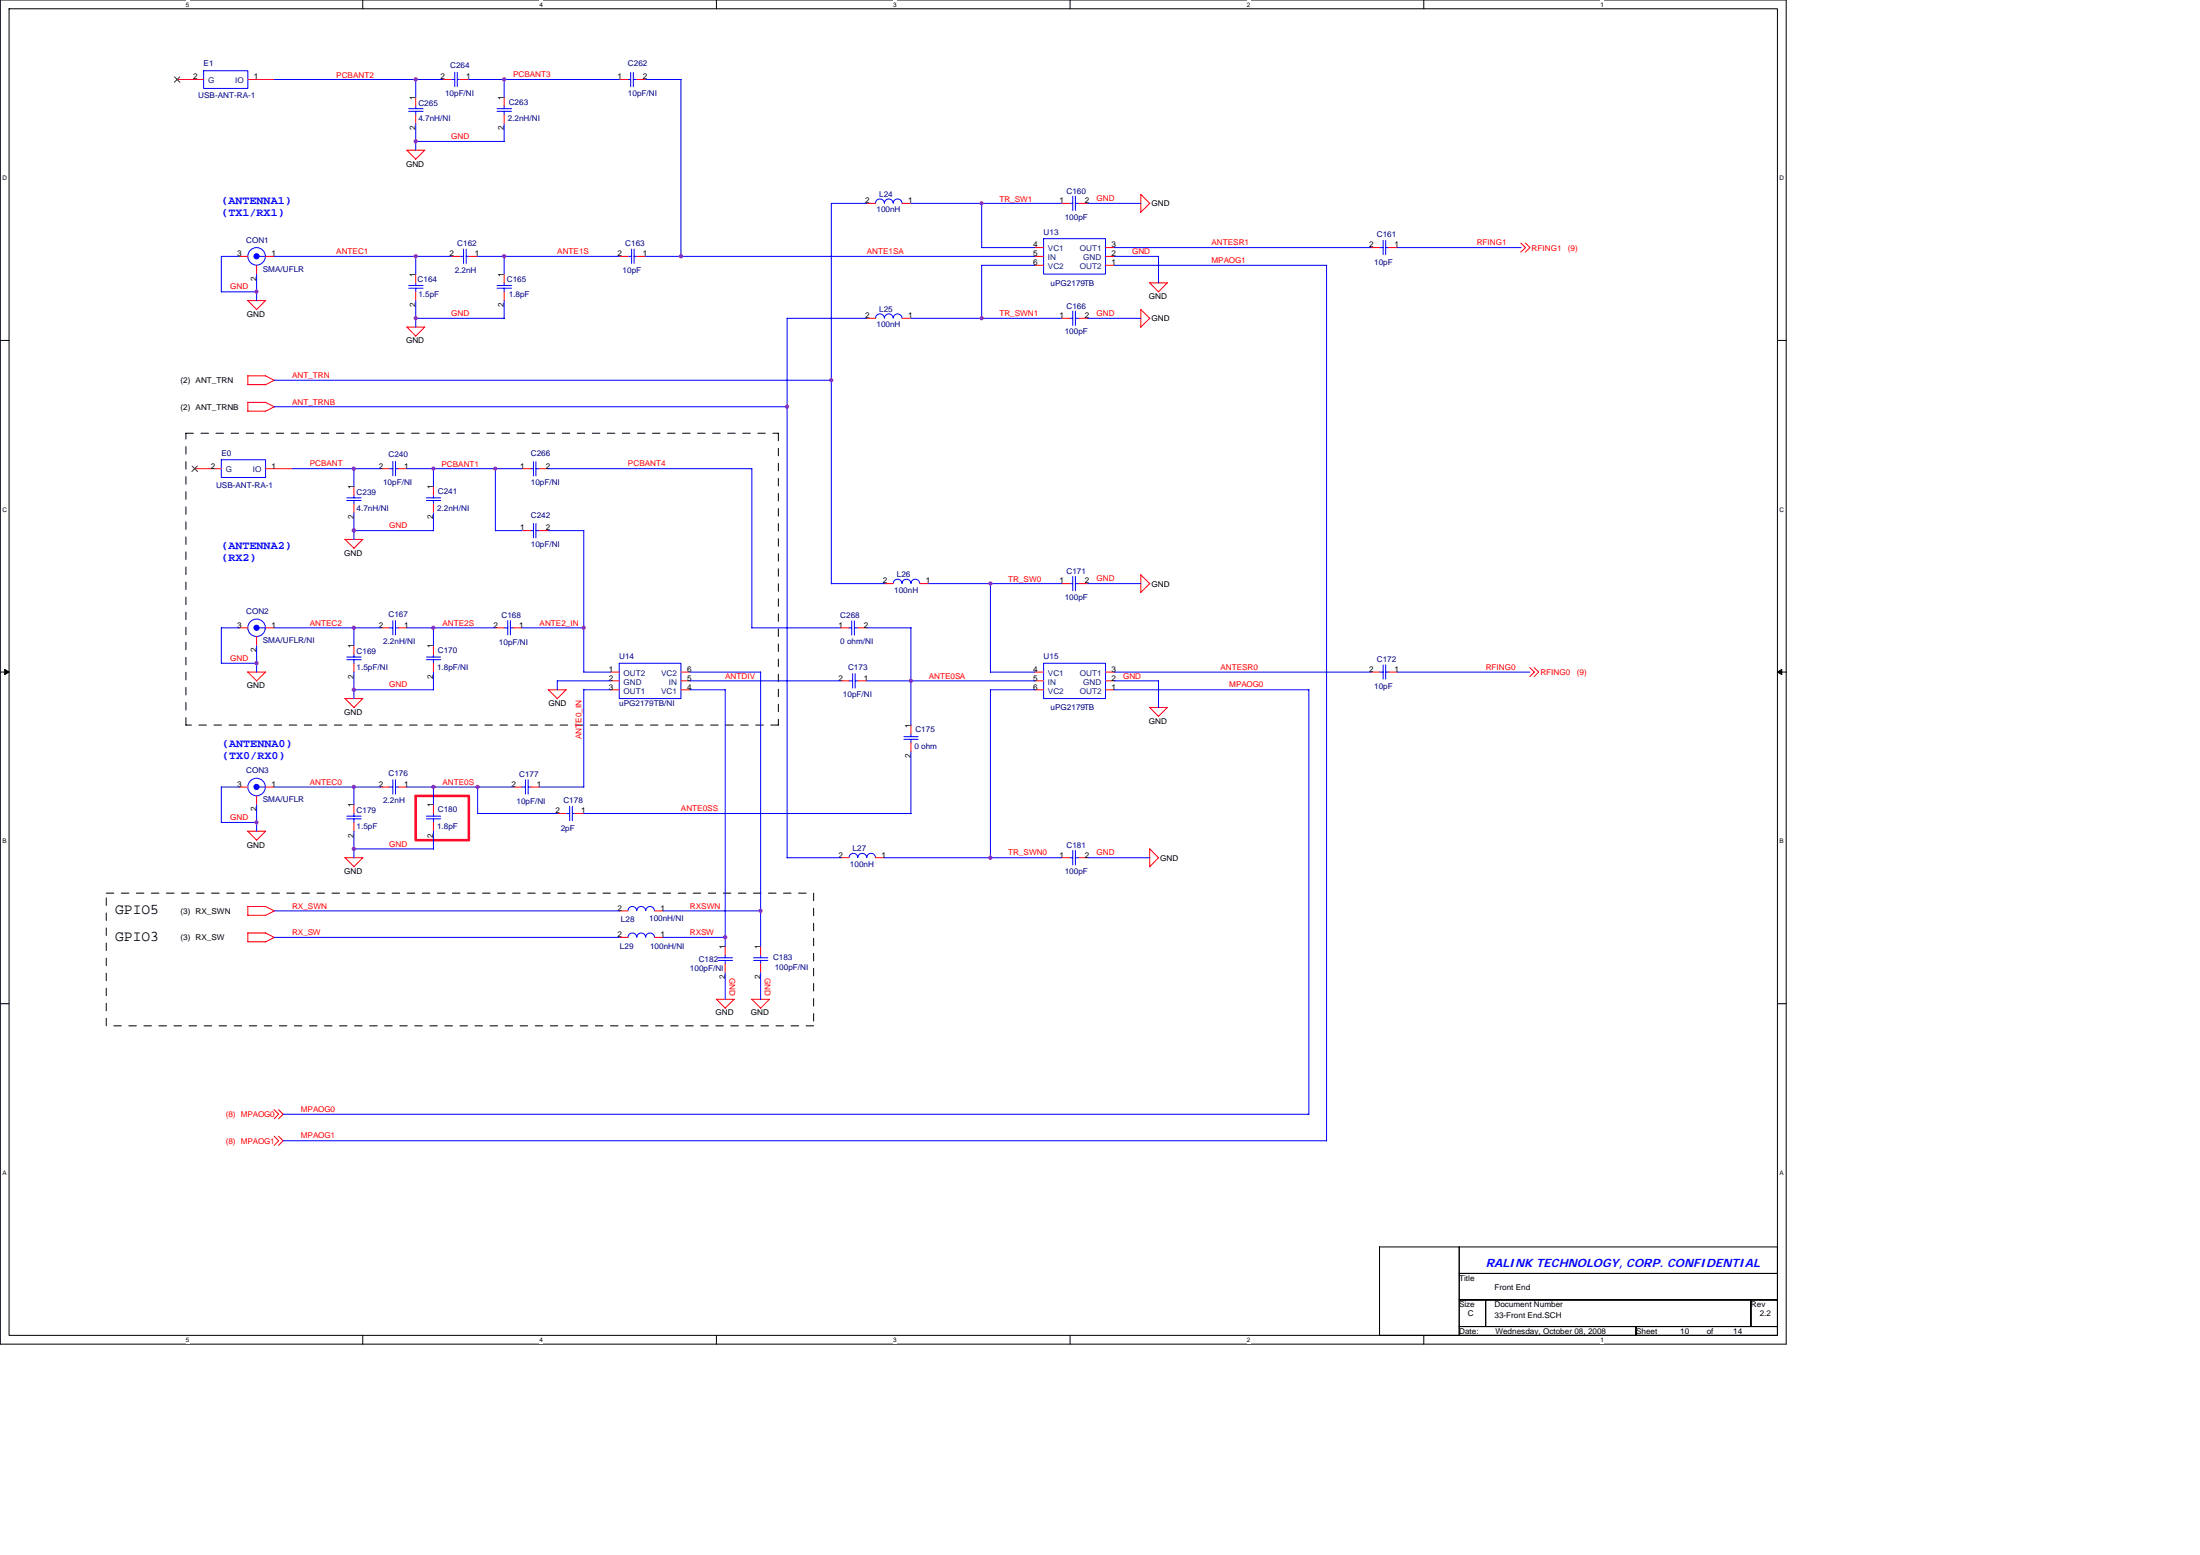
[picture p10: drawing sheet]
<svg xmlns="http://www.w3.org/2000/svg" width="297mm" height="210mm" viewBox="0 0 297 210" stroke-linecap="round" stroke-linejoin="round" font-family="sans-serif">
<path d="M0 0h241.2v181.4h-241.2zM1.2 1.2h238.8v179.1h-238.8z" fill="none" stroke="#000" stroke-width=".14"/>
<g fill="#fff">
<path d="M25.1 .1h.5v1h-.5z"/>
<path d="M25.1 180.4h.5v.9h-.5z"/>
</g>
<path d="M49 0v1.2M49 180.3v1.1" fill="none" stroke="#000" stroke-width=".14"/>
<g fill="#fff">
<path d="M72.9 .1h.4v1h-.4z"/>
<path d="M72.9 180.4h.4v.9h-.4z"/>
</g>
<path d="M96.7 0v1.2M96.7 180.3v1.1" fill="none" stroke="#000" stroke-width=".14"/>
<g fill="#fff">
<path d="M120.6 .1h.5v1h-.5z"/>
<path d="M120.6 180.4h.5v.9h-.5z"/>
</g>
<path d="M144.5 0v1.2M144.5 180.3v1.1" fill="none" stroke="#000" stroke-width=".14"/>
<g fill="#fff">
<path d="M168.4 .1h.4v1h-.4z"/>
<path d="M168.4 180.4h.4v.9h-.4z"/>
</g>
<path d="M192.2 0v1.2M192.2 180.3v1.1" fill="none" stroke="#000" stroke-width=".14"/>
<g fill="#fff">
<path d="M216.1 .1h.5v1h-.5z"/>
<path d="M216.1 180.4h.5v.9h-.5z"/>
<path d="M.3 23.6h.6v.9h-.6z"/>
<path d="M240.3 23.6h.6v.9h-.6z"/>
<path d="M.3 68.3h.6v1h-.6z"/>
<path d="M240.3 68.3h.6v1h-.6z"/>
</g>
<path d="M0 46h1.2M240 46h1.2" fill="none" stroke="#000" stroke-width=".14"/>
<g fill="#fff">
<path d="M.3 113.1h.6v.9h-.6z"/>
<path d="M240.3 113.1h.6v.9h-.6z"/>
</g>
<path d="M0 90.7h1.2M240 90.7h1.2" fill="none" stroke="#000" stroke-width=".14"/>
<path d="M.6 90.4l.6 .3-.6 .4zM240 90.7l.6-.3v.7z" fill="#000" stroke="#000" stroke-width=".14"/>
<g fill="#fff">
<path d="M.3 157.9h.6v.9h-.6z"/>
<path d="M240.3 157.9h.6v.9h-.6z"/>
</g>
<path d="M0 135.5h1.2M240 135.5h1.2M186.3 168.3h10.7v12h-10.7zM197 168.3h43v3.6h-43zM197 171.9h43v3.6h-43zM197 175.5h3.6v3.6h-3.6zM197 179.1h23.9v1.2h-23.9zM200.6 175.5h35.8v3.6h-35.8zM220.9 179.1h19.1v1.2h-19.1zM236.4 175.5h3.6v3.6h-3.6z" fill="none" stroke="#000" stroke-width=".14"/>
<path d="M25.1 58.5h80M105.1 58.5v39.4M25.1 97.9v-39.4M105.1 97.9h-80M14.3 120.6h95.6M14.3 138.5v-17.9M109.9 120.6v17.9M109.9 138.5h-95.6" fill="none" stroke="#000" stroke-width=".14" stroke-dasharray="1 1 1 1 1 1 1 1"/>
<path d="M56.1 107.4h7.2v6h-7.2z" fill="none" stroke="#f00" stroke-width=".34"/>
<g fill="none" stroke="#f00" stroke-width=".14">
<path d="M23.9 10.7h3.6M33.5 10.7h3.5M56.1 13.1v1.2M56.1 15.5v1.2M59.7 10.7h1.2M62.1 10.7h1.2M68.1 13.1v1.2M68.1 15.5v1.2M83.6 10.7h1.2M86 10.7h1.2M32.3 34.6h1.2M34.6 35.8v1.2"/>
<path d="M35.9 34.6h1.1M54.9 20.3l1.2 1.2M54.9 20.3h2.5l-1.3 1.2M56.1 37v1.2M56.1 39.4v1.2M60.9 34.6h1.2M63.3 34.6h1.2M68.1 37v1.2M68.1 39.4v1.2M83.6 34.6h1.2M86 34.6h1.2M117 27.5h1.2"/>
<path d="M121.8 27.5h1.2M139.7 33.4h1.2M139.7 34.6h1.2M139.7 35.8h1.2M143.3 27.5h1.2M145.7 27.5h1.2M149.3 33.4h1.1M149.3 34.6h1.1M149.3 35.8h1.1M154 26.2v2.4M154 26.2l1.3 1.3M155.2 38.2l1.2 1.2"/>
<path d="M155.2 38.2h2.4M155.2 27.5l-1.2 1.2M157.6 38.2l-1.2 1.2M185.1 33.4h1.2M187.4 33.4h1.3M205.3 32.8l.7 .6-.7 .6M205.9 32.8l.7 .6-.7 .6M33.4 40.6l1.2 1.2 1.3-1.2M33.5 40.6h2.4M33.5 50.7v1.2h2.4M33.5 54.3v1.2h2.4M33.5 50.7h2.4"/>
<path d="M33.5 54.3h2.4M35.9 50.7l1.2 .7M35.9 54.3l1.2 .6M37 51.3l-1.2 .6M37 54.9l-1.2 .6M54.9 44.1l1.2 1.3M54.9 44.2h2.5l-1.3 1.2M117 43h1.2M121.8 43h1.2M143.3 43h1.2M145.7 43h1.2M154 41.8v2.4"/>
<path d="M154 41.8l1.3 1.2M155.2 43l-1.2 1.2M26.3 63.3h3.6M35.9 63.3h3.5M46.6 72.8l1.2 1.2M46.6 72.8h2.4M47.8 65.7v1.1M47.8 68v1.2M49 72.8l-1.2 1.2M51.4 63.3h1.2M53.8 63.3h1.1M58.5 65.7v1.1"/>
<path d="M58.5 68v1.2M70.5 71.6h1.2M70.5 63.3h1.2M72.9 71.6h1.1M72.9 63.3h1.1M119.4 78.8h1.2M124.2 78.8h1.2M143.3 78.8h1.2M145.7 78.8h1.2M154 77.6v2.4M154 77.6l1.3 1.2M155.2 78.8l-1.2 1.2"/>
<path d="M32.3 84.8h1.2M33.4 90.7l1.2 1.2 1.3-1.2M33.5 90.7h2.4M34.6 85.9v1.2M35.9 84.8h1.1M46.6 94.3l1.2 1.2M46.6 94.3h2.4M47.8 87.1v1.2M47.8 89.5v1.2M49 94.3l-1.2 1.2M51.4 84.8h1.2M53.8 84.8h1.1"/>
<path d="M58.5 87.1v1.2M58.5 89.5v1.2M66.9 84.8h1.2M69.3 84.8h1.2M74 93.1l1.2 1.2 1.2-1.2M74 93.1h2.5M82.4 90.7h1.2M82.4 93.1h1.2M82.4 91.9h1.2M91.9 90.7h1.3M91.9 93.1h1.3M91.9 91.9h1.3"/>
<path d="M113.5 84.8h1.1M113.5 91.9h1.1M115.8 84.8h1.2M115.8 91.9h1.2M123 97.9v1.2M139.7 90.7h1.2M139.7 93.1h1.2M139.7 91.9h1.2M149.3 90.7h1.1M149.3 93.1h1.1M149.3 91.9h1.1M155.2 95.5l1.2 1.2"/>
<path d="M155.2 95.5h2.4M157.6 95.5l-1.2 1.2M185.1 90.7h1.2M187.4 90.7h1.3M206.5 90.1l.7 .6-.7 .6M207.1 90.1l.6 .6-.6 .6M32.3 106.2h1.2M34.6 107.4v1.2M35.9 112.2l-1.3 1.2M35.9 106.2h1.1M35.9 112.2h-2.4l1.1 1.2M46.6 115.8l1.2 1.2"/>
<path d="M46.6 115.8h2.4M47.8 108.6v1.2M47.8 111v1.2M49 115.8l-1.2 1.2M51.4 106.2h1.2M53.8 106.2h1.1M58.5 108.6v1.2M58.5 111v1.2M69.3 106.2h1.2M71.7 106.2h1.2M75.2 109.8h1.2M77.6 109.8h1.2"/>
<path d="M113.5 115.8h1.1M118.2 115.8h1.2M123 100.3v1.2M143.3 115.8h1.2M145.7 115.8h1.2M155.2 114.6v2.4M155.2 114.6l1.2 1.2M156.4 115.8l-1.2 1.2M33.5 125.9h2.4M33.5 125.9l-.1 1.2h2.5M35.9 125.9l1.2 .7M35.9 122.4l1.2 .6"/>
<path d="M35.9 122.4l-2.4-.1v1.2h2.4M37 126.5l-1.2 .6M37 123l-1.2 .6M83.6 123h1.2M83.6 126.5h1.2M88.4 123h1.2M88.4 126.5h1.2M96.7 134.9l1.2 1.2M96.7 134.9h2.4l-1.2 1.2M97.9 127.7v1.2M97.9 130.1v1.2M102.7 136.1l-1.2-1.2h2.4l-1.2 1.2"/>
<path d="M102.7 127.7v1.2M102.7 130.1v1.2M37 149.8l.6 .6-.6 .6M37 153.4l.6 .6-.6 .6M37.6 149.8l.6 .6-.6 .6M37.6 153.4l.6 .6-.6 .6"/>
</g>
<g fill="#00f" stroke="#00f" stroke-width=".14">
<circle cx="34.6" cy="84.7" r=".35"/>
<circle cx="34.6" cy="106.2" r=".35"/>
<circle cx="34.6" cy="34.6" r=".35"/>
</g>
<g fill="none" stroke="#00f" stroke-width=".14">
<path d="M27.5 9.5h6v2.4h-6zM37 10.7h22.8M55.2 14.7h1.9M55.2 15h1.9M56.1 10.7v2.4M56.1 14.3v.4M56.1 15v.5M56.1 16.7v3.6M60.9 10.7h.5M61.4 9.8v1.9M61.7 9.8v1.9M61.7 10.7h.4"/>
<path d="M63.3 10.7h20.3M67.1 14.7h2M67.1 15h2M68.1 10.7v2.4M68.1 14.3v.4M68.1 15v.5M68.1 16.7v2.4h-12M84.8 10.7h.4M85.2 9.8v1.9M85.5 10.7h.5M85.5 9.8v1.9M87.2 10.7h4.8"/>
<path d="M91.9 10.7v23.9M29.9 39.4h4.8M32.3 34.6h-2.4v4.8M34.6 37v3.6M35 34.6h.9M37 34.6h23.9M55.2 38.5h1.9M55.2 38.9h1.9M56.1 34.6v2.4M56.1 38.2v.3M56.1 38.9v.5M62.1 34.6h.5"/>
<path d="M62.6 33.6v2M62.9 33.6v2M62.9 34.6h.4M64.5 34.6h19.1M67.1 38.5h2M67.1 38.9h2M68.1 34.6v2.4M68.1 38.2v.3M68.1 38.9v.5M84.8 34.6h.5M85.3 33.6v2M85.6 34.6h.4"/>
<path d="M85.6 33.6v2M87.2 34.6h52.5M117 27.5h-4.8v51.3M118.2 27.4a.6 .6 0 0 1 .6-.5 .6 .6 0 0 1 .6 .5 .59 .59 0 0 1 .6-.5 .59 .59 0 0 1 .6 .5 .59 .59 0 0 1 .6-.5 .59 .59 0 0 1 .6 .5M123 27.5h20.3M132.5 33.4h7.2M132.5 27.5v5.9M139.7 35.8h-7.2v7.2M140.9 32.2h8.4v4.8h-8.4zM144.5 27.5h.3M144.8 26.5v1.9M145.2 26.5v1.9"/>
<path d="M145.2 27.5h.5M146.9 27.5h7.1M150.4 33.4h34.7M150.4 34.6h6M150.4 35.8h28.7M156.4 34.6v3.6M179.1 35.8v118.2M186.2 33.4h.5M186.7 32.4v2M187.1 32.4v2M187.1 33.4h.4M188.7 33.4h16.7"/>
<path d="M37 54.9h69.3M37 51.3h75.3M56.1 40.6v3.6M56.1 43h12M68.1 40.6v2.4M117 43h-10.7v72.8M118.2 42.9a.6 .6 0 0 1 .6-.5 .6 .6 0 0 1 .6 .5 .59 .59 0 0 1 .6-.5 .59 .59 0 0 1 .6 .5 .59 .59 0 0 1 .6-.5 .59 .59 0 0 1 .6 .5M123 43h20.3M144.5 43h.3M144.8 42v1.9M145.2 42v1.9M145.2 43h.5"/>
<path d="M146.9 43h7.1M29.9 62.1h6v2.4h-6zM39.4 63.3h12M46.8 67.2h2M46.8 67.6h2M47.8 71.6h10.7M47.8 63.3v2.4M47.8 66.8v.4M47.8 67.6v.5M47.8 69.2v3.6M52.5 63.3h.5M53 62.3v1.9"/>
<path d="M53.4 62.3v1.9M53.4 63.3h.4M54.9 63.3h15.6M57.6 67.2h1.9M57.6 67.6h1.9M58.5 63.3v2.4M58.5 66.8v.4M58.5 67.6v.5M58.5 69.2v2.4M66.9 71.6h3.6M66.9 63.3v8.3M71.6 71.6h.4"/>
<path d="M71.6 63.3h.4M72 62.3v1.9M72 70.7v1.9M72.4 71.6h.5M72.4 62.3v1.9M72.4 70.7v1.9M72.4 63.3h.5M74 71.6h4.8M74 63.3h27.5M78.8 71.6v19.1h3.6M101.5 63.3v21.5h12M112.2 78.8h7.2"/>
<path d="M120.6 78.8a.59 .59 0 0 1 .6-.6 .59 .59 0 0 1 .6 .6 .6 .6 0 0 1 .6-.6 .6 .6 0 0 1 .6 .6 .59 .59 0 0 1 .6-.6 .59 .59 0 0 1 .6 .6M125.4 78.8h17.9M133.7 78.8v11.9h6M144.5 78.8h.3M144.8 77.8v1.9M145.2 78.8h.5M145.2 77.8v1.9M146.9 78.8h7.1M32.3 84.8h-2.4v4.8l4.8-.1M34.6 87.1v3.6M35 84.8h.9M37 84.8h14.4"/>
<path d="M46.8 88.7h2M46.8 89h2M47.8 84.8v2.4M47.8 88.3v.4M47.8 89v.6M47.8 90.7v3.6M52.5 84.8h.5M53 83.8v1.9M53.4 84.8h.4M53.4 83.8v1.9M54.9 84.8h12M57.6 88.7h1.9"/>
<path d="M57.6 89h1.9M58.5 84.8v2.4M58.5 88.3v.4M58.5 89v.6M58.5 90.7v2.4h-10.7M68 84.8h.6M68.6 83.8v1.9M68.9 84.8h.4M68.9 83.8v1.9M70.5 84.8h8.3M78.8 93.1h3.6M78.8 93.1v13.1"/>
<path d="M82.4 91.9h-7.2v1.2M83.6 89.5h8.3v4.8h-8.3zM93.2 93.1h4.7v34.6M93.2 91.9h20.3M93.2 90.7h9.5M102.7 90.7v37M114.6 84.8h.4M114.6 91.9h.5M115 83.8v1.9M115.1 90.9v2M115.4 84.8h.4M115.4 83.8v1.9"/>
<path d="M115.5 90.9v2M115.5 91.9h.3M117 84.8h6v13.1M117 91.9h22.7M122 99.4h2M122 99.8h2M123 99.1v.3M123 99.8v.5M139.7 93.1h-6v22.7M140.9 89.5h8.4v4.8h-8.4zM150.4 91.9h6M150.4 90.7h34.7"/>
<path d="M150.4 93.1h26.3M156.4 91.9v3.6M176.7 93.1v57.3M186.2 90.7h.5M186.7 89.7v2M187.1 89.7v2M187.1 90.7h.4M188.7 90.7h17.9M29.9 111h4.8M32.3 106.2h-2.4v4.8M34.6 108.6v3.6M35 106.2h.9"/>
<path d="M37 106.2h14.4M46.8 110.2h2M46.8 110.5h2M47.8 106.2v2.4M47.8 109.8v.4M47.8 110.5v.5M47.8 112.2v3.6M47.8 114.6h10.7M52.5 106.2h.5M53 105.3v1.9M53.4 106.2h.4M53.4 105.3v1.9"/>
<path d="M54.9 106.2h14.4M57.6 110.2h1.9M57.6 110.5h1.9M58.5 106.2v2.4M58.5 109.8v.4M58.5 110.5v.5M58.5 112.2v2.4M64.5 109.8h10.8M64.5 106.2v3.6M70.4 106.2h.5M70.9 105.3v1.9M71.3 105.3v1.9"/>
<path d="M71.3 106.2h.4M72.9 106.2h5.9M76.4 109.8h.5M76.9 108.8v2M77.3 108.8v2M77.3 109.8h.4M78.8 109.8h44.2M106.3 115.8h7.2M114.6 115.8a.59 .59 0 0 1 .6-.6 .59 .59 0 0 1 .6 .6 .6 .6 0 0 1 .6-.6 .6 .6 0 0 1 .6 .6 .59 .59 0 0 1 .6-.6 .59 .59 0 0 1 .6 .6M119.4 115.8h23.9M123 101.5v8.3M144.5 115.8h.3"/>
<path d="M144.8 114.8v2M145.2 114.8v2M145.2 115.8h.5M146.9 115.8h8.4M37 126.5h46.6M37 123h46.6M84.8 122.9a.59 .59 0 0 1 .6-.5 .59 .59 0 0 1 .6 .5 .6 .6 0 0 1 .6-.5 .6 .6 0 0 1 .6 .5 .59 .59 0 0 1 .6-.5 .59 .59 0 0 1 .6 .5M84.8 126.5a.59 .59 0 0 1 .6-.6 .59 .59 0 0 1 .6 .6 .6 .6 0 0 1 .6-.6 .6 .6 0 0 1 .6 .6 .59 .59 0 0 1 .6-.6 .59 .59 0 0 1 .6 .6M89.6 126.5h8.3M89.6 123h13.1M97 129.3h1.9M97 129.6h1.9"/>
<path d="M97.9 128.9v.4M97.9 129.6v.5M97.9 131.3v3.6M101.7 129.3h2M101.7 129.6h2M102.7 128.9v.4M102.7 129.6v.5M102.7 131.3v3.6M38.2 154h140.9M38.2 150.4h138.5"/>
<circle cx="34.6" cy="34.6" r="1.18"/>
<circle cx="34.7" cy="84.7" r="1.18"/>
<circle cx="34.6" cy="106.2" r="1.18"/>
</g>
<path d="M23.6 10.4l.7 .7M24.3 10.4l-.8 .7M25.9 62.9l.8 .7M26.6 62.9l-.7 .7" fill="none" stroke="#804000" stroke-width=".14"/>
<g fill="#f0f" stroke="#f0f" stroke-width=".14">
<path d="M133.6 78.6h.3l.1 .2-.1 .1-.2 .1-.1-.1z" fill-rule="evenodd"/>
<path d="M56 42.8h.3l.1 .1-.1 .2-.2 .1-.1-.1z" fill-rule="evenodd"/>
<path d="M56 34.4h.3l.1 .2-.1 .2h-.2h-.1z" fill-rule="evenodd"/>
<path d="M67.9 34.4h.3l.1 .2-.1 .2h-.1h-.2z" fill-rule="evenodd"/>
<path d="M34.5 89.3h.3l.1 .2-.1 .2h-.2h-.1z" fill-rule="evenodd"/>
<path d="M47.6 84.6h.3l.1 .1-.1 .2-.1 .1-.2-.1z" fill-rule="evenodd"/>
<path d="M47.6 106.1h.3l.1 .1-.1 .2h-.1h-.2z" fill-rule="evenodd"/>
<path d="M97.7 126.4h.4v.1v.2h-.2h-.2z" fill-rule="evenodd"/>
<path d="M122.8 91.7h.3l.1 .2-.1 .2h-.1h-.2z" fill-rule="evenodd"/>
<path d="M47.6 92.9h.3l.1 .2-.1 .2h-.1h-.2z" fill-rule="evenodd"/>
<path d="M47.6 114.4h.3l.1 .2-.1 .1-.1 .1-.2-.1z" fill-rule="evenodd"/>
<path d="M47.6 63.1h.3l.1 .1-.1 .2-.1 .1-.2-.1z" fill-rule="evenodd"/>
<path d="M56 18.9h.3l.1 .2-.1 .1-.2 .1-.1-.1z" fill-rule="evenodd"/>
<path d="M56 10.6h.3l.1 .1-.1 .2h-.2h-.1z" fill-rule="evenodd"/>
<path d="M67.9 10.6h.3l.1 .1-.1 .2h-.1h-.2z" fill-rule="evenodd"/>
<path d="M91.8 34.4h.3l.1 .2-.1 .2h-.2h-.1z" fill-rule="evenodd"/>
<circle cx="133.7" cy="115.8" r=".23"/>
<circle cx="132.5" cy="27.4" r=".22"/>
<circle cx="58.5" cy="84.7" r=".22"/>
<circle cx="58.5" cy="106.2" r=".22"/>
<circle cx="64.5" cy="106.2" r=".22"/>
<circle cx="102.7" cy="122.9" r=".22"/>
<circle cx="78.8" cy="84.7" r=".22"/>
<circle cx="47.8" cy="71.6" r=".23"/>
<circle cx="34.6" cy="111" r=".22"/>
<circle cx="34.6" cy="39.4" r=".22"/>
<circle cx="58.5" cy="63.3" r=".22"/>
<circle cx="66.9" cy="63.3" r=".22"/>
<circle cx="132.5" cy="43" r=".22"/>
<circle cx="106.3" cy="54.9" r=".22"/>
<circle cx="112.2" cy="51.3" r=".22"/>
</g>
<g font-size="2">
<text x="15.6" y="123.4">GPIO5</text>
<text x="15.6" y="127">GPIO3</text>
</g>
<g font-size="1.5" fill="#00f">
<text x="29.9" y="27.5">(ANTENNA1)</text>
<text x="29.9" y="29.1">(TX1/RX1)</text>
<text x="29.9" y="74.1">(ANTENNA2)</text>
<text x="29.9" y="75.7">(RX2)</text>
<text x="30" y="100.8">(ANTENNA0)</text>
<text x="30" y="102.4">(TX0/RX0)</text>
<text x="200.6" y="171">RALINK TECHNOLOGY, CORP. CONFIDENTIAL</text>
</g>
<g font-size="1.1">
<text x="26.1" y="10.7">2</text>
<text x="34.3" y="10.7">1</text>
<text x="59.5" y="10.7">2</text>
<text x="62.9" y="10.7">1</text>
<text x="83.4" y="10.7">1</text>
<text x="86.8" y="10.7">2</text>
<text x="56.1" y="17.6" transform="rotate(-90 56.1 17.6)">2</text>
<text x="56.1" y="13.5" transform="rotate(-90 56.1 13.5)">1</text>
<text x="68" y="17.6" transform="rotate(-90 68 17.6)">2</text>
<text x="68" y="13.5" transform="rotate(-90 68 13.5)">1</text>
<text x="54.8" y="22.5">GND</text>
<text x="116.8" y="27.4">2</text>
<text x="122.6" y="27.4">1</text>
<text x="143.1" y="27.4">1</text>
<text x="146.5" y="27.4">2</text>
<text x="155.5" y="27.9">GND</text>
<text x="32" y="34.6">3</text>
<text x="36.7" y="34.6">1</text>
<text x="60.7" y="34.6">2</text>
<text x="64.1" y="34.6">1</text>
<text x="83.4" y="34.6">2</text>
<text x="86.8" y="34.6">1</text>
<text x="139.5" y="35.8">6</text>
<text x="139.5" y="34.6">5</text>
<text x="139.5" y="33.4">4</text>
<text x="150.1" y="33.4">3</text>
<text x="150.1" y="34.6">2</text>
<text x="150.1" y="35.8">1</text>
<text x="184.8" y="33.4">2</text>
<text x="188.3" y="33.4">1</text>
<text x="34.6" y="37.9" transform="rotate(-90 34.6 37.9)">2</text>
<text x="56.1" y="41.5" transform="rotate(-90 56.1 41.5)">2</text>
<text x="56.1" y="37.4" transform="rotate(-90 56.1 37.4)">1</text>
<text x="68" y="41.5" transform="rotate(-90 68 41.5)">2</text>
<text x="68" y="37.4" transform="rotate(-90 68 37.4)">1</text>
<text x="155.1" y="40.4">GND</text>
<text x="33.3" y="42.8">GND</text>
<text x="54.8" y="46.4">GND</text>
<text x="116.8" y="42.9">2</text>
<text x="122.6" y="42.9">1</text>
<text x="143.1" y="42.9">1</text>
<text x="146.5" y="42.9">2</text>
<text x="155.5" y="43.4">GND</text>
<text x="24.4" y="51.7">(2) ANT_TRN</text>
<text x="24.4" y="55.3">(2) ANT_TRNB</text>
<text x="28.5" y="63.2">2</text>
<text x="36.7" y="63.2">1</text>
<text x="51.1" y="63.2">2</text>
<text x="54.6" y="63.2">1</text>
<text x="70.2" y="63.2">1</text>
<text x="73.7" y="63.2">2</text>
<text x="47.8" y="70.1" transform="rotate(-90 47.8 70.1)">2</text>
<text x="47.8" y="66" transform="rotate(-90 47.8 66)">1</text>
<text x="58.5" y="70.1" transform="rotate(-90 58.5 70.1)">2</text>
<text x="58.5" y="66" transform="rotate(-90 58.5 66)">1</text>
<text x="70.2" y="71.6">1</text>
<text x="73.7" y="71.6">2</text>
<text x="46.5" y="75">GND</text>
<text x="119.2" y="78.8">2</text>
<text x="125" y="78.8">1</text>
<text x="143.1" y="78.8">1</text>
<text x="146.5" y="78.8">2</text>
<text x="155.5" y="79.2">GND</text>
<text x="32" y="84.7">3</text>
<text x="34.6" y="88" transform="rotate(-90 34.6 88)">2</text>
<text x="36.7" y="84.7">1</text>
<text x="47.8" y="87.5" transform="rotate(-90 47.8 87.5)">1</text>
<text x="51.1" y="84.7">2</text>
<text x="54.6" y="84.7">1</text>
<text x="58.5" y="87.5" transform="rotate(-90 58.5 87.5)">1</text>
<text x="66.7" y="84.7">2</text>
<text x="70.1" y="84.7">1</text>
<text x="113.2" y="84.7">1</text>
<text x="116.6" y="84.7">2</text>
<text x="33.3" y="92.9">GND</text>
<text x="47.8" y="91.6" transform="rotate(-90 47.8 91.6)">2</text>
<text x="58.5" y="91.6" transform="rotate(-90 58.5 91.6)">2</text>
<text x="74" y="95.3">GND</text>
<text x="82.2" y="93.1">3</text>
<text x="82.2" y="91.9">2</text>
<text x="82.2" y="90.7">1</text>
<text x="92.8" y="90.7">6</text>
<text x="92.8" y="91.9">5</text>
<text x="92.8" y="93.1">4</text>
<text x="113.2" y="91.9">2</text>
<text x="116.6" y="91.9">1</text>
<text x="139.5" y="93.1">6</text>
<text x="139.5" y="91.9">5</text>
<text x="139.5" y="90.7">4</text>
<text x="150.1" y="90.7">3</text>
<text x="150.1" y="91.9">2</text>
<text x="150.1" y="93.1">1</text>
<text x="184.8" y="90.7">2</text>
<text x="188.3" y="90.7">1</text>
<text x="46.5" y="96.5">GND</text>
<text x="123" y="98.3" transform="rotate(-90 123 98.3)">1</text>
<text x="155.1" y="97.7">GND</text>
<text x="32" y="106.2">3</text>
<text x="36.7" y="106.2">1</text>
<text x="51.1" y="106.2">2</text>
<text x="54.6" y="106.2">1</text>
<text x="69" y="106.2">2</text>
<text x="72.5" y="106.2">1</text>
<text x="123" y="102.3" transform="rotate(-90 123 102.3)">2</text>
<text x="34.6" y="109.5" transform="rotate(-90 34.6 109.5)">2</text>
<text x="47.8" y="113.1" transform="rotate(-90 47.8 113.1)">2</text>
<text x="47.8" y="109" transform="rotate(-90 47.8 109)">1</text>
<text x="58.5" y="113.1" transform="rotate(-90 58.5 113.1)">2</text>
<text x="58.5" y="109" transform="rotate(-90 58.5 109)">1</text>
<text x="75" y="109.8">2</text>
<text x="78.5" y="109.8">1</text>
<text x="33.3" y="114.4">GND</text>
<text x="46.5" y="118">GND</text>
<text x="113.2" y="115.8">2</text>
<text x="119" y="115.8">1</text>
<text x="143.1" y="115.8">1</text>
<text x="146.5" y="115.8">2</text>
<text x="156.7" y="116.2">GND</text>
<text x="24.4" y="123.4">(3) RX_SWN</text>
<text x="83.4" y="122.9">2</text>
<text x="89.2" y="122.9">1</text>
<text x="24.4" y="126.9">(3) RX_SW</text>
<text x="83.4" y="126.5">2</text>
<text x="89.2" y="126.5">1</text>
<text x="97.9" y="128.1" transform="rotate(-90 97.9 128.1)">1</text>
<text x="102.7" y="128.1" transform="rotate(-90 102.7 128.1)">1</text>
<text x="96.6" y="137.1">GND</text>
<text x="97.9" y="132.2" transform="rotate(-90 97.9 132.2)">2</text>
<text x="101.4" y="137.1">GND</text>
<text x="102.7" y="132.2" transform="rotate(-90 102.7 132.2)">2</text>
<text x="197" y="172.9">Title</text>
<text x="197" y="176.5">Size</text>
<text x="198.2" y="177.7">C</text>
<text x="201.8" y="176.5">Document Number</text>
<text x="201.8" y="177.9">33-Front End.SCH</text>
<text x="201.8" y="174.1">Front End</text>
<text x="236.4" y="176.5">Rev</text>
<text x="237.6" y="177.7">2.2</text>
<text x="197" y="180.1">Date:</text>
<text x="201.9" y="180.1">Wednesday, October 08, 2008</text>
<text x="220.9" y="180.1">Sheet</text>
<text x="226.9" y="180.1">10</text>
<text x="230.4" y="180.1">of</text>
<text x="234" y="180.1">14</text>
</g>
<g font-size="1.1" fill="#000080">
<text x="27.5" y="9">E1</text>
<text x="60.8" y="9.2">C264</text>
<text x="84.8" y="9">C262</text>
<text x="26.8" y="13.3">USB-ANT-RA-1</text>
<text x="56.5" y="14.2">C265</text>
<text x="56.5" y="16.4">4.7nH/NI</text>
<text x="60.1" y="12.9">10pF/NI</text>
<text x="68.6" y="16.4">2.2nH/NI</text>
<text x="68.7" y="14.1">C263</text>
<text x="84.8" y="12.9">10pF/NI</text>
<text x="118.3" y="28.7">100nH</text>
<text x="118.7" y="26.5">L24</text>
<text x="143.8" y="29.6">100pF</text>
<text x="144" y="26.2">C160</text>
<text x="33.2" y="32.7">CON1</text>
<text x="61.7" y="33.2">C162</text>
<text x="84.4" y="33.2">C163</text>
<text x="140.9" y="31.7">U13</text>
<text x="185.5" y="35.7">10pF</text>
<text x="185.9" y="32">C161</text>
<text x="35.5" y="36.7">SMA/UFLR</text>
<text x="56.4" y="38.1">C164</text>
<text x="56.5" y="40.2">1.5pF</text>
<text x="61.4" y="36.9">2.2nH</text>
<text x="68.4" y="38.1">C165</text>
<text x="68.7" y="40.2">1.8pF</text>
<text x="84.1" y="36.9">10pF</text>
<text x="141.9" y="38.6">uPG2179TB</text>
<text x="144" y="41.7">C166</text>
<text x="118.3" y="44.2">100nH</text>
<text x="118.7" y="42.1">L25</text>
<text x="143.8" y="45.1">100pF</text>
<text x="29.2" y="65.8">USB-ANT-RA-1</text>
<text x="29.9" y="61.5">E0</text>
<text x="51.7" y="65.4">10pF/NI</text>
<text x="52.4" y="61.7">C240</text>
<text x="71.7" y="61.5">C266</text>
<text x="71.7" y="65.4">10pF/NI</text>
<text x="48.2" y="66.8">C239</text>
<text x="48.2" y="68.9">4.7nH/NI</text>
<text x="59" y="68.9">2.2nH/NI</text>
<text x="59.1" y="66.7">C241</text>
<text x="71.7" y="69.9">C242</text>
<text x="71.7" y="73.8">10pF/NI</text>
<text x="121.1" y="77.9">L26</text>
<text x="144" y="77.5">C171</text>
<text x="33.2" y="82.9">CON2</text>
<text x="52.4" y="83.2">C167</text>
<text x="67.7" y="83.4">C168</text>
<text x="113.4" y="83.4">C268</text>
<text x="120.7" y="80">100nH</text>
<text x="143.8" y="81">100pF</text>
<text x="35.5" y="86.8">SMA/UFLR/NI</text>
<text x="48.2" y="88.2">C169</text>
<text x="51.7" y="86.9">2.2nH/NI</text>
<text x="59.1" y="88.1">C170</text>
<text x="67.4" y="87.1">10pF/NI</text>
<text x="83.6" y="89">U14</text>
<text x="113.4" y="86.9">0 ohm/NI</text>
<text x="140.9" y="89">U15</text>
<text x="185.9" y="89.3">C172</text>
<text x="48.2" y="90.4">1.5pF/NI</text>
<text x="59" y="90.4">1.8pF/NI</text>
<text x="83.6" y="95.3">uPG2179TB/NI</text>
<text x="113.8" y="94.1">10pF/NI</text>
<text x="114.5" y="90.4">C173</text>
<text x="141.9" y="95.9">uPG2179TB</text>
<text x="185.5" y="93">10pF</text>
<text x="123.5" y="101.2">0 ohm</text>
<text x="123.6" y="98.9">C175</text>
<text x="33.2" y="104.4">CON3</text>
<text x="52.4" y="104.7">C176</text>
<text x="70.1" y="104.8">C177</text>
<text x="35.5" y="108.3">SMA/UFLR</text>
<text x="48.2" y="109.7">C179</text>
<text x="48.2" y="111.9">1.5pF</text>
<text x="51.7" y="108.4">2.2nH</text>
<text x="59" y="111.9">1.8pF</text>
<text x="59.1" y="109.6">C180</text>
<text x="69.7" y="108.5">10pF/NI</text>
<text x="75.7" y="112.1">2pF</text>
<text x="76.1" y="108.4">C178</text>
<text x="114.8" y="117">100nH</text>
<text x="115.1" y="114.9">L27</text>
<text x="143.8" y="118">100pF</text>
<text x="144" y="114.5">C181</text>
<text x="83.8" y="124.4">L28</text>
<text x="87.6" y="124.3">100nH/NI</text>
<text x="83.7" y="128.1">L29</text>
<text x="87.8" y="128.1">100nH/NI</text>
<text x="93.2" y="131.1">100pF/NI</text>
<text x="94.3" y="129.9">C182</text>
<text x="104.4" y="129.6">C183</text>
<text x="104.6" y="131">100pF/NI</text>
</g>
<g font-size="1.1" fill="#004080">
<text x="28.1" y="11.2">G</text>
<text x="31.7" y="11.2">IO</text>
<text x="141.5" y="35.1">IN</text>
<text x="141.5" y="33.9">VC1</text>
<text x="145.8" y="33.9">OUT1</text>
<text x="146.3" y="35.1">GND</text>
<text x="141.5" y="36.3">VC2</text>
<text x="145.8" y="36.3">OUT2</text>
<text x="30.5" y="63.8">G</text>
<text x="34.1" y="63.8">IO</text>
<text x="84.2" y="93.6">OUT1</text>
<text x="84.2" y="92.4">GND</text>
<text x="84.2" y="91.2">OUT2</text>
<text x="89.3" y="91.2">VC2</text>
<text x="89.3" y="93.6">VC1</text>
<text x="90.3" y="92.4">IN</text>
<text x="141.5" y="93.6">VC2</text>
<text x="141.5" y="92.4">IN</text>
<text x="141.5" y="91.2">VC1</text>
<text x="145.8" y="91.2">OUT1</text>
<text x="145.8" y="93.6">OUT2</text>
<text x="146.3" y="92.4">GND</text>
</g>
<g font-size="1.1" fill="#f00">
<text x="45.4" y="10.5">PCBANT2</text>
<text x="69.3" y="10.4">PCBANT3</text>
<text x="60.9" y="18.8">GND</text>
<text x="134.9" y="27.2">TR_SW1</text>
<text x="148.1" y="27.1">GND</text>
<text x="45.4" y="34.3">ANTEC1</text>
<text x="75.2" y="34.3">ANTE1S</text>
<text x="117" y="34.3">ANTE1SA</text>
<text x="152.8" y="34.3">GND</text>
<text x="163.6" y="33.1">ANTESR1</text>
<text x="163.6" y="35.5">MPAOG1</text>
<text x="199.4" y="33.1">RFING1</text>
<text x="206.8" y="33.8">RFING1</text>
<text x="211.7" y="33.8">(9)</text>
<text x="31.1" y="39.1">GND</text>
<text x="60.9" y="42.7">GND</text>
<text x="134.9" y="42.7">TR_SWN1</text>
<text x="148.1" y="42.7">GND</text>
<text x="39.4" y="51">ANT_TRN</text>
<text x="39.4" y="54.7">ANT_TRNB</text>
<text x="41.8" y="62.9">PCBANT</text>
<text x="59.6" y="63.1">PCBANT1</text>
<text x="84.8" y="62.9">PCBANT4</text>
<text x="52.6" y="71.3">GND</text>
<text x="136.1" y="78.6">TR_SW0</text>
<text x="148.1" y="78.5">GND</text>
<text x="31.1" y="89.2">GND</text>
<text x="41.8" y="84.4">ANTEC2</text>
<text x="59.7" y="84.4">ANTE2S</text>
<text x="72.9" y="84.4">ANTE2_IN</text>
<text x="52.6" y="92.8">GND</text>
<text x="97.9" y="91.6">ANTDIV</text>
<text x="125.4" y="91.6">ANTE0SA</text>
<text x="151.6" y="91.6">GND</text>
<text x="164.8" y="90.4">ANTESR0</text>
<text x="166" y="92.8">MPAOG0</text>
<text x="200.6" y="90.4">RFING0</text>
<text x="208" y="91.1">RFING0</text>
<text x="212.9" y="91.1">(9)</text>
<text x="78.5" y="99.8" transform="rotate(-90 78.5 99.8)">ANTE0_IN</text>
<text x="41.8" y="105.9">ANTEC0</text>
<text x="59.7" y="105.9">ANTE0S</text>
<text x="31.1" y="110.7">GND</text>
<text x="91.9" y="109.5">ANTE0SS</text>
<text x="52.6" y="114.3">GND</text>
<text x="136.1" y="115.5">TR_SWN0</text>
<text x="148.1" y="115.5">GND</text>
<text x="39.4" y="122.6">RX_SWN</text>
<text x="93.2" y="122.6">RXSWN</text>
<text x="39.4" y="126.2">RX_SW</text>
<text x="93.2" y="126.2">RXSW</text>
<text x="98.5" y="132" transform="rotate(90 98.5 132)">GND</text>
<text x="103.2" y="132" transform="rotate(90 103.2 132)">GND</text>
<text x="30.5" y="150.8">(8) MPAOG0</text>
<text x="30.5" y="154.4">(8) MPAOG1</text>
<text x="40.6" y="150.1">MPAOG0</text>
<text x="40.6" y="153.7">MPAOG1</text>
</g>
<g font-size=".9">
<text x="25.1" y=".9">5</text>
<text x="72.9" y=".9">4</text>
<text x="120.6" y=".9">3</text>
<text x="168.4" y=".9">2</text>
<text x="216.1" y=".9">1</text>
<text x=".3" y="24.3">D</text>
<text x="240.3" y="24.3">D</text>
<text x=".3" y="69.1">C</text>
<text x="240.3" y="69.1">C</text>
<text x=".3" y="113.9">B</text>
<text x="240.3" y="113.9">B</text>
<text x=".3" y="158.6">A</text>
<text x="240.3" y="158.6">A</text>
<text x="25.1" y="181.1">5</text>
<text x="72.9" y="181.1">4</text>
<text x="120.6" y="181.1">3</text>
<text x="168.4" y="181.1">2</text>
<text x="216.1" y="181.1">1</text>
</g>
</svg>
